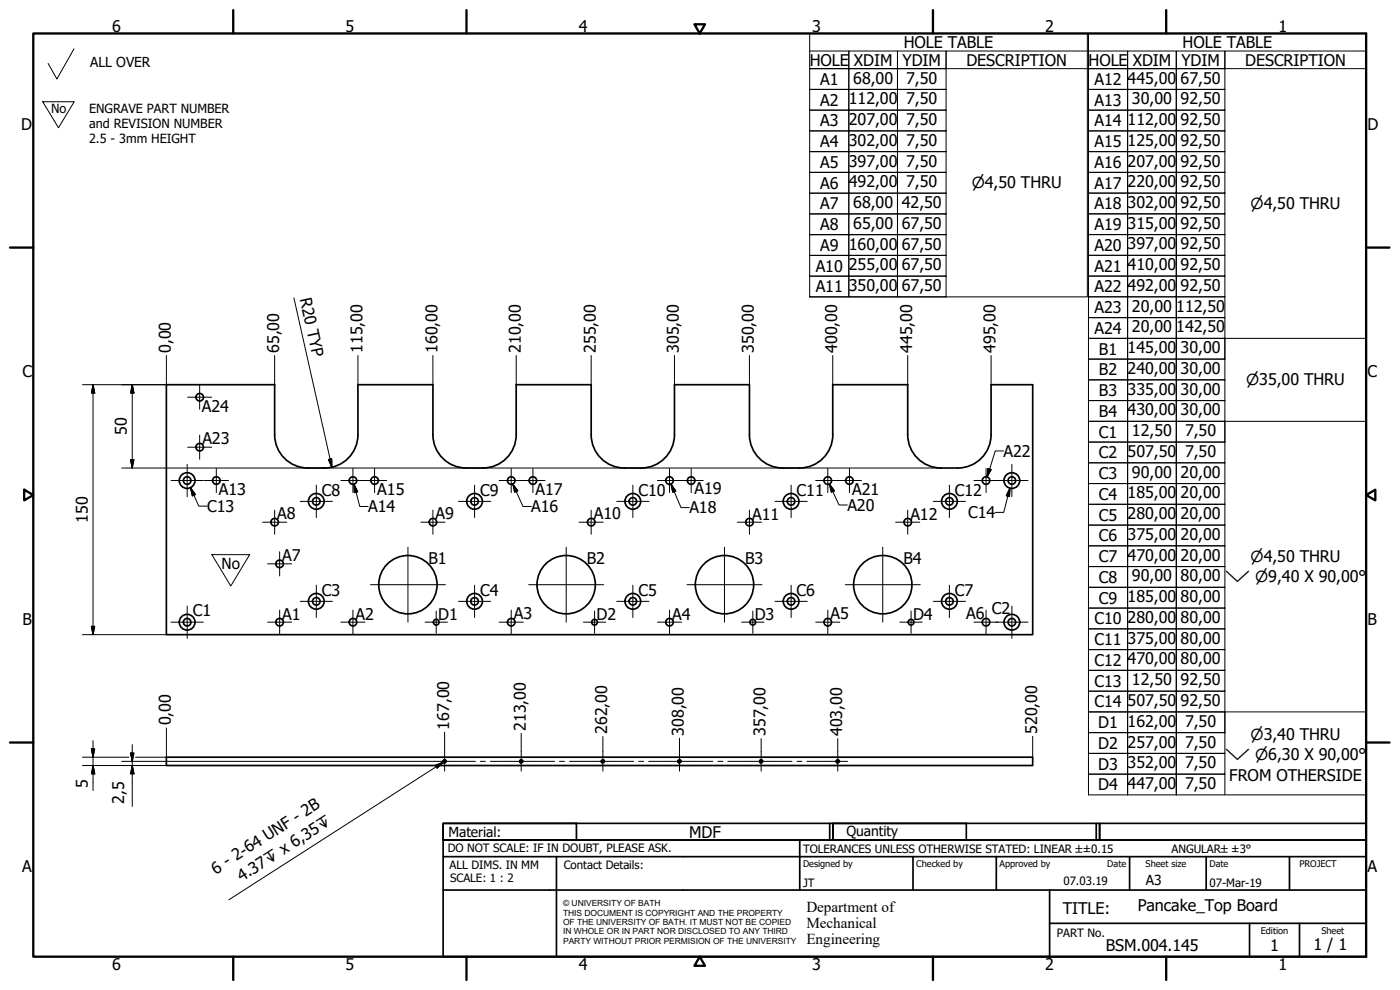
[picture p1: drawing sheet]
<svg xmlns="http://www.w3.org/2000/svg" width="420mm" height="297mm" viewBox="0 0 420 297" stroke-linecap="round" stroke-linejoin="round" font-family="sans-serif">
<!-- layer: Visible (ISO) -->
<g fill="none" stroke="#000" stroke-width=".51">
<path d="M97.4 140.4a10 10 0 0 0 10-10v-15h22.5v15a10 10 0 0 0 10 10h5M144.9 140.4a10 10 0 0 0 10-10v-15h22.5v15a10 10 0 0 0 10 10 18.6 18.6 0 0 0 8.6-.6 10 10 0 0 0 6.4-9.4v-15h22.5v15a10 10 0 0 0 10 10 18.6 18.6 0 0 0 8.6-.6 9.9 9.9 0 0 0 6.4-9.4v-15h22.5v15a10 10 0 0 0 10 10 18.6 18.6 0 0 0 8.6-.6 10 10 0 0 0 6.4-9.4v-15h12.5v75h-260v-75h32.5v15a10 10 0 0 0 10 10h5M49.9 227.2h260v2.5h-260z"/>
<circle cx="59.9" cy="119.2" r="1.13"/>
<circle cx="59.9" cy="134.2" r="1.13"/>
<circle cx="56.2" cy="144.2" r="1.13"/>
<circle cx="56.2" cy="144.2" r="2.36"/>
<circle cx="64.9" cy="144.2" r="1.13"/>
<circle cx="82.4" cy="156.7" r="1.13"/>
<circle cx="94.9" cy="150.4" r="1.13"/>
<circle cx="94.9" cy="150.4" r="2.36"/>
<circle cx="105.9" cy="144.2" r="1.13"/>
<circle cx="112.4" cy="144.2" r="1.13"/>
<circle cx="129.9" cy="156.7" r="1.13"/>
<circle cx="142.4" cy="150.4" r="1.13"/>
<circle cx="142.4" cy="150.4" r="2.36"/>
<circle cx="153.4" cy="144.2" r="1.13"/>
<circle cx="159.9" cy="144.2" r="1.13"/>
<circle cx="177.4" cy="156.7" r="1.13"/>
<circle cx="189.9" cy="150.4" r="1.13"/>
<circle cx="189.9" cy="150.4" r="2.36"/>
<circle cx="200.9" cy="144.2" r="1.13"/>
<circle cx="207.4" cy="144.2" r="1.13"/>
<circle cx="224.9" cy="156.7" r="1.13"/>
<circle cx="237.4" cy="150.4" r="1.13"/>
<circle cx="237.4" cy="150.4" r="2.36"/>
<circle cx="248.4" cy="144.2" r="1.13"/>
<circle cx="254.9" cy="144.2" r="1.13"/>
<circle cx="272.4" cy="156.7" r="1.13"/>
<circle cx="284.9" cy="150.4" r="1.13"/>
<circle cx="284.9" cy="150.4" r="2.36"/>
<circle cx="295.9" cy="144.2" r="1.13"/>
<circle cx="303.7" cy="144.2" r="2.36"/>
<circle cx="303.7" cy="144.2" r="1.13"/>
<circle cx="83.9" cy="169.2" r="1.13"/>
<circle cx="122.4" cy="175.4" r="8.8"/>
<circle cx="169.9" cy="175.4" r="8.8"/>
<circle cx="217.4" cy="175.4" r="8.8"/>
<circle cx="264.9" cy="175.4" r="8.8"/>
<circle cx="56.2" cy="186.7" r="1.13"/>
<circle cx="56.2" cy="186.7" r="2.36"/>
<circle cx="83.9" cy="186.7" r="1.13"/>
<circle cx="94.9" cy="180.4" r="1.13"/>
<circle cx="94.9" cy="180.4" r="2.36"/>
<circle cx="105.9" cy="186.7" r="1.13"/>
<circle cx="130.9" cy="186.7" r=".86"/>
<circle cx="142.4" cy="180.4" r="1.13"/>
<circle cx="142.4" cy="180.4" r="2.36"/>
<circle cx="153.4" cy="186.7" r="1.13"/>
<circle cx="178.4" cy="186.7" r=".86"/>
<circle cx="189.9" cy="180.4" r="1.13"/>
<circle cx="189.9" cy="180.4" r="2.36"/>
<circle cx="200.9" cy="186.7" r="1.13"/>
<circle cx="225.9" cy="186.7" r=".86"/>
<circle cx="237.4" cy="180.4" r="1.13"/>
<circle cx="237.4" cy="180.4" r="2.36"/>
<circle cx="248.4" cy="186.7" r="1.13"/>
<circle cx="273.4" cy="186.7" r=".86"/>
<circle cx="284.9" cy="180.4" r="1.13"/>
<circle cx="284.9" cy="180.4" r="2.36"/>
<circle cx="295.9" cy="186.7" r="1.13"/>
<circle cx="303.7" cy="186.7" r="2.36"/>
<circle cx="303.7" cy="186.7" r="1.13"/>
<circle cx="133.4" cy="228.4" r=".43"/>
<circle cx="156.4" cy="228.4" r=".43"/>
<circle cx="180.9" cy="228.4" r=".43"/>
<circle cx="203.9" cy="228.4" r=".43"/>
<circle cx="228.4" cy="228.4" r=".43"/>
<circle cx="251.4" cy="228.4" r=".43"/>
</g>
<!-- layer: Visible Narrow (ISO) -->
<path d="M134 228.5a.54 .54 0 0 0-.5-.6 .54 .54 0 0 0-.6 .5 .54 .54 0 0 0 .4 .6M157 228.5a.54 .54 0 0 0-.5-.6 .54 .54 0 0 0-.6 .5 .54 .54 0 0 0 .4 .6M181.5 228.5a.54 .54 0 0 0-.5-.6 .54 .54 0 0 0-.6 .5 .54 .54 0 0 0 .4 .6M204.5 228.5a.54 .54 0 0 0-.5-.6 .54 .54 0 0 0-.6 .5 .54 .54 0 0 0 .4 .6M229 228.5a.54 .54 0 0 0-.5-.6 .54 .54 0 0 0-.6 .5 .54 .54 0 0 0 .4 .6M252 228.5a.54 .54 0 0 0-.5-.6 .54 .54 0 0 0-.6 .5 .54 .54 0 0 0 .4 .6" fill="none" stroke="#000" stroke-width=".36"/>
<!-- layer: Border (ISO) -->
<g fill="none" stroke="#000" stroke-width=".7">
<path d="M10 10h400v277h-400zM70 3v7M140 3v7M208.4 7.3h3.2l-1.6 2.7zM280 3v7M350 3v7M3 74.3h7M410 74.3h7M7.3 146.9l2.7 1.6-2.7 1.6zM410 148.5l2.7-1.6v3.2zM3 222.8h7M410 222.8h7"/>
<path d="M70 287v7M140 287v7M210 287l1.6 2.8h-3.2zM280 287v7M350 287v7"/>
</g>
<!-- layer: Title (ISO) -->
<g fill="none" stroke="#000" stroke-width=".51">
<path d="M133 247h40v5h-40zM133 247h117v5h-117zM133 257v-5h277v5M133 257h277v30h-277zM167 257v30M240 252v15M249 247v5M250 247h40v5h-40zM250 247h80v5h-80zM274 257v10M299 257v10M329 247v5"/>
<path d="M330 247h80v5h-80zM339 257v10M362 257v10M387 257v10M133 267h277M315 277h95M315 267v20M375 277v10M390 277v10"/>
</g>
<!-- layer: Sketch Geometry (ISO) -->
<path d="M22.2 14.6l-5.1 9.1-2.7-4.7M12.8 30.5h9.5l-4.8 7.8zM63.6 166.4h11.3l-5.6 9.4z" fill="none" stroke="#000" stroke-width=".3"/>
<!-- layer: Symbol (ISO) -->
<g fill="none" stroke="#000" stroke-width=".3">
<path d="M243 15.3h11.7v5.3h-11.7h11.7v6.2h-11.7h11.7v6.2h-11.7h11.7v6.3h-11.7h11.7v6.2h-11.7h11.7v6.2h-11.7h11.7v6.3h-11.7h11.7v6.2h-11.7h11.7v6.2h-11.7h11.7v6.2h-11.7h11.7v6.3h-11.7h11.7v6.2h-11.7M243 10h83.3v79.1h-83.3zM254.7 15.3h14.6v5.3h-14.6zM269.3 15.3h14.6v5.3h-14.6zM326.3 15.3h-42.4v5.3h42.4M326.7 15.3h11.7v5.3h-11.7h11.7v6.2h-11.7h11.7v6.2h-11.7h11.7v6.3h-11.7h11.7v6.2h-11.7h11.7v6.2h-11.7h11.7v6.2h-11.7h11.7v6.3h-11.7h11.7v6.2h-11.7h11.7v6.2h-11.7h11.7v6.2h-11.7h11.7v6.3h-11.7h11.7v6.2h-11.7h11.7v6.2h-11.7h11.7v6.2h-11.7h11.7v6.3h-11.7h11.7v6.2h-11.7h11.7v6.2h-11.7h11.7v6.2h-11.7h11.7v6.3h-11.7h11.7v6.2h-11.7h11.7v6.2h-11.7h11.7v6.3h-11.7h11.7v6.2h-11.7h11.7v6.2h-11.7h11.7v6.2h-11.7h11.7v6.2h-11.7h11.7v6.3h-11.7h11.7v6.2h-11.7h11.7v6.2h-11.7h11.7v6.3h-11.7h11.7v6.2h-11.7h11.7v6.2h-11.7h11.7v6.2h-11.7h11.7v6.3h-11.7h11.7v6.2v-6.2h14.6v6.2v-6.2h14.6v6.2M326.7 10h83.3v228.5h-83.3zM338.4 15.3h14.6v5.3h-14.6zM353 15.3h14.6v5.3h-14.6zM410 15.3h-42.4v5.3h42.4M254.7 20.6h14.6v6.2h-14.6zM254.7 26.8h14.6v6.2h-14.6z"/>
<path d="M254.7 33h14.6v6.3h-14.6zM254.7 39.3h14.6v6.2h-14.6zM269.3 20.6h14.6v6.2h-14.6zM269.3 26.8h14.6v6.2h-14.6zM269.3 33h14.6v6.3h-14.6zM269.3 39.3h14.6v6.2h-14.6zM338.4 20.6h14.6v6.2h-14.6zM338.4 26.8h14.6v6.2h-14.6zM338.4 33h14.6v6.3h-14.6zM338.4 39.3h14.6v6.2h-14.6zM353 20.6h14.6v6.2h-14.6zM353 26.8h14.6v6.2h-14.6z"/>
<path d="M353 33h14.6v6.3h-14.6zM353 39.3h14.6v6.2h-14.6zM254.7 45.5h14.6v6.2h-14.6zM254.7 51.7h14.6v6.3h-14.6zM254.7 58h14.6v6.2h-14.6zM269.3 45.5h14.6v6.2h-14.6zM269.3 51.7h14.6v6.3h-14.6zM269.3 58h14.6v6.2h-14.6zM338.4 45.5h14.6v6.2h-14.6zM338.4 51.7h14.6v6.2h-14.6zM338.4 57.9h14.6v6.3h-14.6zM353 45.5h14.6v6.2h-14.6z"/>
<path d="M353 51.7h14.6v6.2h-14.6zM353 57.9h14.6v6.3h-14.6zM254.7 64.2h14.6v6.2h-14.6zM254.7 70.4h14.6v6.2h-14.6zM254.7 76.6h14.6v6.3h-14.6zM269.3 64.2h14.6v6.2h-14.6zM269.3 70.4h14.6v6.2h-14.6zM269.3 76.6h14.6v6.3h-14.6zM338.4 64.2h14.6v6.2h-14.6zM338.4 70.4h14.6v6.2h-14.6zM338.4 76.6h14.6v6.2h-14.6zM353 64.2h14.6v6.2h-14.6z"/>
<path d="M353 70.4h14.6v6.2h-14.6zM353 76.6h14.6v6.2h-14.6zM254.7 82.9h14.6v6.2h-14.6zM269.3 82.9h14.6v6.2h-14.6zM338.4 82.8h14.6v6.3h-14.6zM338.4 89.1h14.6v6.2h-14.6zM338.4 95.3h14.6v6.2h-14.6zM353 82.8h14.6v6.3h-14.6zM353 89.1h14.6v6.2h-14.6zM353 95.3h14.6v6.2h-14.6zM338.4 101.5h14.6v6.2h-14.6zM338.4 107.7h14.6v6.3h-14.6z"/>
<path d="M338.4 114h14.6v6.2h-14.6zM353 101.5h14.6v6.2h-14.6zM353 107.7h14.6v6.3h-14.6zM353 114h14.6v6.2h-14.6zM367.6 107.7v-6.2h42.4v6.2M301.2 135.3h-2.5l-2.5 7.8M338.4 120.2h14.6v6.2h-14.6zM338.4 126.4h14.6v6.2h-14.6zM338.4 132.6h14.6v6.3h-14.6zM338.4 138.9h14.6v6.2h-14.6zM353 120.2h14.6v6.2h-14.6zM353 126.4h14.6v6.2h-14.6z"/>
<path d="M353 132.6h14.6v6.3h-14.6zM353 138.9h14.6v6.2h-14.6zM367.6 132.6v-6.2h42.4v6.2M57.1 146.3l1.5 2.1-.9 .4zM57.1 146.3l2.6 5.6h2.5M106.2 145.3l1.1 2.3-.9 .2zM106.2 145.3l1.8 6.7h2.5M153.9 145.2l1.5 2.1-.9 .4zM153.9 145.2l3.1 6.8h2.4M201.4 145.2l1.4 2.1-.9 .4zM201.4 145.2l3 7.1h2.5M248.9 145.2l1.5 2.1-.9 .4z"/>
<path d="M248.9 145.2l2.9 6.3h2.5M296.5 140.6l1 .3-1.3 2.2zM303.1 146.5l-.1 2.5-1-.3zM303.1 146.5l-1.9 7.2h-2.5M338.4 145.1h14.6v6.2h-14.6zM338.4 151.3h14.6v6.3h-14.6zM338.4 157.6h14.6v6.2h-14.6zM353 145.1h14.6v6.2h-14.6zM353 151.3h14.6v6.3h-14.6zM353 157.6h14.6v6.2h-14.6zM338.4 163.8h14.6v6.2h-14.6zM338.4 170h14.6v6.2h-14.6z"/>
<path d="M338.4 176.2h14.6v6.2h-14.6zM353 163.8h14.6v6.2h-14.6zM353 170h14.6v6.2h-14.6zM353 176.2h14.6v6.2h-14.6zM338.4 182.4h14.6v6.3h-14.6zM338.4 188.7h14.6v6.2h-14.6zM338.4 194.9h14.6v6.2h-14.6zM353 182.4h14.6v6.3h-14.6zM353 188.7h14.6v6.2h-14.6zM353 194.9h14.6v6.2h-14.6zM338.4 201.1h14.6v6.3h-14.6zM338.4 207.4h14.6v6.2h-14.6z"/>
<path d="M338.4 213.6h14.6v6.2h-14.6zM338.4 219.8h14.6v6.2h-14.6zM353 201.1h14.6v6.3h-14.6zM353 207.4h14.6v6.2h-14.6zM353 213.6h14.6v6.2h-14.6zM353 219.8h14.6v6.2h-14.6zM367.6 219.8v-6.2h42.4v6.2M130.7 229.6l2.4-.9-1.9 1.7zM133.1 228.7l-64.4 41.3M338.4 226h14.6v6.3h-14.6zM353 226h14.6v6.3h-14.6z"/>
</g>
<g fill="#000" stroke="#000" stroke-width=".3">
<path d="M57.1 146.3l1.5 2.1zM57.1 146.3l1.5 2.1-.9 .4zM106.2 145.3l1.1 2.3zM106.2 145.3l1.1 2.3-.9 .2zM153.9 145.2l1.5 2.1zM153.9 145.2l1.5 2.1-.9 .4zM201.4 145.2l1.4 2.1zM201.4 145.2l1.4 2.1-.9 .4zM248.9 145.2l1.5 2.1zM248.9 145.2l1.5 2.1-.9 .4zM296.5 140.6l-.3 2.5zM296.5 140.6l1 .3-1.3 2.2z"/>
<path d="M303.1 146.5l-.1 2.5zM303.1 146.5l-.1 2.5-1-.3zM131.2 230.4l1.9-1.7zM130.7 229.6l2.4-.9-1.9 1.7z"/>
</g>
<!-- layer: Center Mark (ISO) -->
<g fill="none" stroke="#000" stroke-width=".3">
<path d="M56.3 119.2h7.2M59.9 115.6v7.2M56.2 139.3v9.7M56.3 134.2h7.2M59.9 130.6v7.2M303.7 139.3v9.7M51.3 144.2h9.7M61.3 144.2h7.3M64.9 140.6v7.2M78.8 156.7h7.2M82.4 153.1v7.2M90.1 150.4h9.7"/>
<path d="M94.9 145.6v9.7M102.3 144.2h7.3M105.9 140.6v7.2M108.8 144.2h7.3M112.4 140.6v7.2M126.3 156.7h7.2M129.9 153.1v7.2M137.6 150.4h9.7M142.4 145.6v9.7M149.8 144.2h7.3M153.4 140.6v7.2M156.3 144.2h7.3"/>
<path d="M159.9 140.6v7.2M173.8 156.7h7.3M177.4 153.1v7.2M185.1 150.4h9.7M189.9 145.6v9.7M197.3 144.2h7.3M200.9 140.6v7.2M203.8 144.2h7.3M207.4 140.6v7.2M221.3 156.7h7.3M224.9 153.1v7.2M232.6 150.4h9.7"/>
<path d="M237.4 145.6v9.7M244.8 144.2h7.3M248.4 140.6v7.2M251.3 144.2h7.3M254.9 140.6v7.2M268.8 156.7h7.3M272.4 153.1v7.2M280.1 150.4h9.7M284.9 145.6v9.7M292.3 144.2h7.3M295.9 140.6v7.2M298.8 144.2h9.7"/>
<path d="M80.3 169.2h7.2M83.9 165.6v7.2M94.9 175.6v9.7M111.2 175.4h22.5M122.4 164.2v22.5M142.4 175.6v9.7M158.7 175.4h22.5M169.9 164.2v22.5M189.9 175.6v9.7M206.2 175.4h22.5M217.4 164.2v22.5M237.4 175.6v9.7"/>
<path d="M253.7 175.4h22.5M264.9 164.2v22.5M284.9 175.6v9.7M51.3 186.7h9.7M56.2 181.8v9.7M80.3 186.7h7.2M83.9 183.1v7.2M90.1 180.4h9.7M102.3 186.7h7.3M105.9 183.1v7.2M127.6 186.7h6.7M130.9 183.3v6.7"/>
<path d="M137.6 180.4h9.7M149.8 186.7h7.3M153.4 183.1v7.2M175.1 186.7h6.7M178.4 183.3v6.7M185.1 180.4h9.7M197.3 186.7h7.3M200.9 183.1v7.2M222.6 186.7h6.7M225.9 183.3v6.7M232.6 180.4h9.7M244.8 186.7h7.3"/>
<path d="M248.4 183.1v7.2M270.1 186.7h6.7M273.4 183.3v6.7M280.1 180.4h9.7M292.3 186.7h7.3M295.9 183.1v7.2M298.8 186.7h9.7M303.7 181.8v9.7M133.4 225.5v5.9M156.4 225.5v5.9M180.9 225.5v5.9M203.9 225.5v5.9"/>
<path d="M228.4 225.5v5.9M251.4 225.5v5.9"/>
</g>
<!-- layer: Centerline (ISO) -->
<path d="M130.5 228.4h12.2M144.2 228.4h1.5M147.2 228.4h19.2M167.9 228.4h1.5M170.9 228.4h19.3M191.7 228.4h1.5M194.7 228.4h19.2M215.4 228.4h1.5M218.4 228.4h19.3M239.2 228.4h1.5M242.2 228.4h12.2" fill="none" stroke="#000" stroke-width=".3"/>
<!-- layer: Dimension (ISO) -->
<g fill="none" stroke="#000" stroke-width=".3">
<path d="M88.2 89.4l11.4 50.8M27.9 115.4l.5 2.5h-1zM27.9 115.4v75M39.7 115.4l.5 2.5h-1zM39.7 115.4v25M49.9 106.7v8.7h-25.2M82.4 106.7v8.7M107.4 106.7v8.7M129.9 106.7v8.7M154.9 106.7v8.7M177.4 106.7v8.7M202.4 106.7v8.7"/>
<path d="M224.9 106.7v8.7M249.9 106.7v8.7M272.4 106.7v8.7M297.4 106.7v8.7M39.2 137.9h1l-.5 2.5zM98.6 137.9l.9-.3 .1 2.6zM36.5 140.4h19.6M56.3 140.4h226.1M24.7 190.4h25.2M27.4 187.9h1l-.5 2.5zM49.9 218.4v8.8h-9.2M133.4 219.7v5.8"/>
<path d="M24.7 229.7h25.2M24.7 227.2h14M27.4 224.7h1l-.5 2.5zM27.9 229.7l.5 2.5h-1zM27.9 222.2v15M36.5 228.4h94M39.2 225.9h1l-.5 2.5zM39.7 229.7l.5 2.5h-1zM39.7 223.4v18.5M156.4 220v5.5M180.9 221v4.5M203.9 221.5v4"/>
<path d="M228.4 221.6v3.9M251.4 221.6v3.9M309.9 220.9v6.3"/>
</g>
<g fill="#000" stroke="#000" stroke-width=".3">
<path d="M27.9 115.4l.5 2.5zM27.9 115.4l.5 2.5h-1zM39.7 115.4l.5 2.5zM39.7 115.4l.5 2.5h-1zM39.2 137.9l.5 2.5zM39.2 137.9h1l-.5 2.5zM98.6 137.9l1 2.3zM98.6 137.9l.9-.3 .1 2.6zM27.4 187.9l.5 2.5zM27.4 187.9h1l-.5 2.5zM27.4 224.7l.5 2.5zM27.4 224.7h1l-.5 2.5z"/>
<path d="M27.9 229.7l.5 2.5zM27.9 229.7l.5 2.5h-1zM39.2 225.9l.5 2.5zM39.2 225.9h1l-.5 2.5zM39.7 229.7l.5 2.5zM39.7 229.7l.5 2.5h-1z"/>
</g>
<!-- layer: Sketch Geometry (ISO) -->
<path d="M69.2 185.2h.1" fill="none" stroke="#fff" stroke-width=".3"/>
<g font-size="4.8">
<text x="33.7" y="9.6">6</text>
<text x="103.7" y="9.6">5</text>
<text x="173.7" y="9.6">4</text>
<text x="243.7" y="9.6">3</text>
<text x="313.7" y="9.6">2</text>
<text x="383.7" y="9.6">1</text>
<text x="271.2" y="14.4">HOLE TABLE</text>
<text x="354.9" y="14.4">HOLE TABLE</text>
<text x="243" y="19.7">HOLE</text>
<text x="256.3" y="19.7">XDIM</text>
<text x="270.9" y="19.7">YDIM</text>
<text x="290" y="19.7">DESCRIPTION</text>
<text x="326.7" y="19.7">HOLE</text>
<text x="339.9" y="19.7">XDIM</text>
<text x="354.5" y="19.7">YDIM</text>
<text x="373.7" y="19.7">DESCRIPTION</text>
<text x="246.1" y="25.5">A1</text>
<text x="256.1" y="25.1">68,00</text>
<text x="272" y="25.1">7,50</text>
<text x="328.5" y="25.5">A12</text>
<text x="338.4" y="25.1">445,00</text>
<text x="354.3" y="25.1">67,50</text>
<text x="246.1" y="31.7">A2</text>
<text x="254.7" y="31.3">112,00</text>
<text x="272" y="31.3">7,50</text>
<text x="328.5" y="31.7">A13</text>
<text x="339.7" y="31.3">30,00</text>
<text x="354.3" y="31.3">92,50</text>
<text x="6.3" y="38.9">D</text>
<text x="246.1" y="37.9">A3</text>
<text x="254.7" y="37.5">207,00</text>
<text x="272" y="37.5">7,50</text>
<text x="328.5" y="37.9">A14</text>
<text x="338.4" y="37.5">112,00</text>
<text x="354.3" y="37.5">92,50</text>
<text x="410.4" y="38.9">D</text>
<text x="246.1" y="44.1">A4</text>
<text x="254.7" y="43.7">302,00</text>
<text x="272" y="43.7">7,50</text>
<text x="328.5" y="44.1">A15</text>
<text x="338.4" y="43.7">125,00</text>
<text x="354.3" y="43.7">92,50</text>
<text x="246.1" y="50.3">A5</text>
<text x="254.7" y="50">397,00</text>
<text x="272" y="50">7,50</text>
<text x="328.5" y="50.4">A16</text>
<text x="338.4" y="50">207,00</text>
<text x="354.3" y="50">92,50</text>
<text x="246.1" y="56.6">A6</text>
<text x="254.7" y="56.2">492,00</text>
<text x="272" y="56.2">7,50</text>
<text x="328.5" y="56.6">A17</text>
<text x="338.4" y="56.2">220,00</text>
<text x="354.3" y="56.2">92,50</text>
<text x="246.1" y="62.8">A7</text>
<text x="256.1" y="62.4">68,00</text>
<text x="270.7" y="62.4">42,50</text>
<text x="328.5" y="62.8">A18</text>
<text x="338.4" y="62.4">302,00</text>
<text x="354.3" y="62.4">92,50</text>
<text x="246.1" y="69.1">A8</text>
<text x="256.1" y="68.7">65,00</text>
<text x="270.7" y="68.7">67,50</text>
<text x="328.5" y="69">A19</text>
<text x="338.4" y="68.6">315,00</text>
<text x="354.3" y="68.6">92,50</text>
<text x="246.1" y="75.3">A9</text>
<text x="254.7" y="74.9">160,00</text>
<text x="270.7" y="74.9">67,50</text>
<text x="328.5" y="75.3">A20</text>
<text x="338.4" y="74.9">397,00</text>
<text x="354.3" y="74.9">92,50</text>
<text x="244.8" y="81.5">A10</text>
<text x="254.7" y="81.1">255,00</text>
<text x="270.7" y="81.1">67,50</text>
<text x="328.5" y="81.5">A21</text>
<text x="338.4" y="81.1">410,00</text>
<text x="354.3" y="81.1">92,50</text>
<text x="89.9" y="89.8" transform="rotate(77 89.9 89.8)">R20 TYP</text>
<text x="244.8" y="87.7">A11</text>
<text x="254.7" y="87.3">350,00</text>
<text x="270.7" y="87.3">67,50</text>
<text x="328.5" y="87.7">A22</text>
<text x="338.4" y="87.3">492,00</text>
<text x="354.3" y="87.3">92,50</text>
<text x="328.5" y="93.9">A23</text>
<text x="339.7" y="93.5">20,00</text>
<text x="353" y="93.5">112,50</text>
<text x="328.5" y="100.2">A24</text>
<text x="339.7" y="99.7">20,00</text>
<text x="353" y="99.7">142,50</text>
<text x="51.3" y="105.9" transform="rotate(-90 51.3 105.9)">0,00</text>
<text x="83.8" y="105.9" transform="rotate(-90 83.8 105.9)">65,00</text>
<text x="108.8" y="105.9" transform="rotate(-90 108.8 105.9)">115,00</text>
<text x="131.3" y="105.9" transform="rotate(-90 131.3 105.9)">160,00</text>
<text x="156.3" y="105.9" transform="rotate(-90 156.3 105.9)">210,00</text>
<text x="178.8" y="105.9" transform="rotate(-90 178.8 105.9)">255,00</text>
<text x="203.8" y="105.9" transform="rotate(-90 203.8 105.9)">305,00</text>
<text x="226.3" y="105.9" transform="rotate(-90 226.3 105.9)">350,00</text>
<text x="251.3" y="105.9" transform="rotate(-90 251.3 105.9)">400,00</text>
<text x="273.8" y="105.9" transform="rotate(-90 273.8 105.9)">445,00</text>
<text x="298.8" y="105.9" transform="rotate(-90 298.8 105.9)">495,00</text>
<text x="329.8" y="106.4">B1</text>
<text x="338.4" y="106">145,00</text>
<text x="354.3" y="106">30,00</text>
<text x="6.7" y="113.2">C</text>
<text x="329.8" y="112.6">B2</text>
<text x="338.4" y="112.2">240,00</text>
<text x="354.3" y="112.2">30,00</text>
<text x="410.4" y="113.2">C</text>
<text x="329.8" y="118.8">B3</text>
<text x="338.4" y="118.4">335,00</text>
<text x="354.3" y="118.4">30,00</text>
<text x="60.6" y="123.7">A24</text>
<text x="329.8" y="125.1">B4</text>
<text x="338.4" y="124.7">430,00</text>
<text x="354.3" y="124.7">30,00</text>
<text x="38.1" y="130.6" transform="rotate(-90 38.1 130.6)">50</text>
<text x="329.8" y="131.3">C1</text>
<text x="339.7" y="130.9">12,50</text>
<text x="355.6" y="130.9">7,50</text>
<text x="60.7" y="133.3">A23</text>
<text x="301.2" y="137.1">A22</text>
<text x="329.8" y="137.5">C2</text>
<text x="338.4" y="137.1">507,50</text>
<text x="355.6" y="137.1">7,50</text>
<text x="329.8" y="143.7">C3</text>
<text x="339.7" y="143.3">90,00</text>
<text x="354.3" y="143.3">20,00</text>
<text x="65.7" y="148.6">A13</text>
<text x="96.6" y="148.7">C8</text>
<text x="113.2" y="148.5">A15</text>
<text x="144.1" y="148.7">C9</text>
<text x="160.7" y="148.5">A17</text>
<text x="191.6" y="148.7">C10</text>
<text x="208.4" y="148.3">A19</text>
<text x="239.1" y="148.7">C11</text>
<text x="255.7" y="148.6">A21</text>
<text x="286.6" y="148.7">C12</text>
<text x="329.8" y="150">C4</text>
<text x="338.4" y="149.5">185,00</text>
<text x="354.3" y="149.5">20,00</text>
<text x="62.2" y="153.6">C13</text>
<text x="83.2" y="155.8">A8</text>
<text x="110.5" y="153.7">A14</text>
<text x="130.7" y="155.8">A9</text>
<text x="159.4" y="153.7">A16</text>
<text x="178.2" y="155.8">A10</text>
<text x="206.9" y="154.1">A18</text>
<text x="225.7" y="155.9">A11</text>
<text x="254.3" y="153.3">A20</text>
<text x="273.2" y="155.9">A12</text>
<text x="290.6" y="155.5">C14</text>
<text x="338.4" y="155.8">280,00</text>
<text x="354.3" y="155.8">20,00</text>
<text x="26.3" y="156.9" transform="rotate(-90 26.3 156.9)">150</text>
<text x="329.8" y="156.2">C5</text>
<text x="329.8" y="162.4">C6</text>
<text x="338.4" y="162">375,00</text>
<text x="354.3" y="162">20,00</text>
<text x="84.7" y="168.4">A7</text>
<text x="128.6" y="169.2">B1</text>
<text x="176.1" y="169.2">B2</text>
<text x="223.6" y="169.2">B3</text>
<text x="271.1" y="169.2">B4</text>
<text x="329.8" y="168.6">C7</text>
<text x="338.4" y="168.2">470,00</text>
<text x="354.3" y="168.2">20,00</text>
<text x="96.6" y="178.7">C3</text>
<text x="144.1" y="178.7">C4</text>
<text x="191.6" y="178.7">C5</text>
<text x="239.1" y="178.7">C6</text>
<text x="286.6" y="178.7">C7</text>
<text x="329.8" y="174.9">C8</text>
<text x="339.7" y="174.5">90,00</text>
<text x="354.3" y="174.5">80,00</text>
<text x="57.8" y="185">C1</text>
<text x="84.7" y="185.9">A1</text>
<text x="106.7" y="185.9">A2</text>
<text x="154.2" y="185.8">A3</text>
<text x="201.7" y="185.9">A4</text>
<text x="226.5" y="186">D3</text>
<text x="249.2" y="185.8">A5</text>
<text x="289.9" y="185.6">A6</text>
<text x="297.7" y="184.3">C2</text>
<text x="329.8" y="181.1">C9</text>
<text x="338.4" y="180.7">185,00</text>
<text x="354.3" y="180.7">80,00</text>
<text x="6.8" y="187.4">B</text>
<text x="131.5" y="186.1">D1</text>
<text x="179" y="186.1">D2</text>
<text x="274" y="186.1">D4</text>
<text x="328.5" y="187.3">C10</text>
<text x="338.4" y="186.9">280,00</text>
<text x="354.3" y="186.9">80,00</text>
<text x="410.4" y="187.4">B</text>
<text x="328.5" y="193.6">C11</text>
<text x="338.4" y="193.2">375,00</text>
<text x="354.3" y="193.2">80,00</text>
<text x="328.5" y="199.8">C12</text>
<text x="338.4" y="199.4">470,00</text>
<text x="354.3" y="199.4">80,00</text>
<text x="328.5" y="206">C13</text>
<text x="339.7" y="205.6">12,50</text>
<text x="354.3" y="205.6">92,50</text>
<text x="328.5" y="212.2">C14</text>
<text x="338.4" y="211.8">507,50</text>
<text x="354.3" y="211.8">92,50</text>
<text x="51.3" y="217.7" transform="rotate(-90 51.3 217.7)">0,00</text>
<text x="134.8" y="218.9" transform="rotate(-90 134.8 218.9)">167,00</text>
<text x="157.8" y="219.3" transform="rotate(-90 157.8 219.3)">213,00</text>
<text x="182.3" y="220.2" transform="rotate(-90 182.3 220.2)">262,00</text>
<text x="205.3" y="220.7" transform="rotate(-90 205.3 220.7)">308,00</text>
<text x="229.8" y="220.8" transform="rotate(-90 229.8 220.8)">357,00</text>
<text x="252.8" y="220.9" transform="rotate(-90 252.8 220.9)">403,00</text>
<text x="311.3" y="220.2" transform="rotate(-90 311.3 220.2)">520,00</text>
<text x="329.6" y="218.5">D1</text>
<text x="338.4" y="218.1">162,00</text>
<text x="355.6" y="218">7,50</text>
<text x="329.6" y="224.7">D2</text>
<text x="338.4" y="224.3">257,00</text>
<text x="355.6" y="224.3">7,50</text>
<text x="329.6" y="230.9">D3</text>
<text x="338.4" y="230.5">352,00</text>
<text x="355.6" y="230.5">7,50</text>
<text x="26.3" y="236.4" transform="rotate(-90 26.3 236.4)">5</text>
<text x="329.6" y="237.1">D4</text>
<text x="338.4" y="236.7">447,00</text>
<text x="355.6" y="236.7">7,50</text>
<text x="368.9" y="234.3">FROM OTHERSIDE</text>
<text x="37.3" y="241.2" transform="rotate(-90 37.3 241.2)">2,5</text>
<text x="206.8" y="251.4">MDF</text>
<text x="6.7" y="261.7">A</text>
<text x="64.7" y="262.4" transform="rotate(-33 64.7 262.4)">6 - 2-64 UNF - 2B</text>
<text x="410.4" y="261.7">A</text>
<text x="72.6" y="264.6" transform="rotate(-33 72.6 264.6)">4.37↧ x 6,35↧</text>
<text x="319" y="274.2">TITLE:</text>
<text x="341.4" y="273.4">Pancake_Top Board</text>
<text x="331.9" y="285.3">BSM.004.145</text>
<text x="381.2" y="285.3">1</text>
<text x="394.2" y="285">1 / 1</text>
<text x="33.7" y="291">6</text>
<text x="103.7" y="290.9">5</text>
<text x="173.7" y="290.9">4</text>
<text x="243.7" y="291">3</text>
<text x="313.7" y="291">2</text>
<text x="383.7" y="290.9">1</text>
</g>
<g font-size="4.6">
<text x="291.7" y="56.5">⌀4,50 THRU</text>
<text x="375.3" y="62.7">⌀4,50 THRU</text>
<text x="374" y="115.6">⌀35,00 THRU</text>
<text x="66.5" y="170.9">No</text>
<text x="375.3" y="168.6">⌀4,50 THRU</text>
<text x="367.6" y="174.8">⌵ ⌀9,40 X 90,00°</text>
<text x="375.3" y="222">⌀3,40 THRU</text>
<text x="367.6" y="228.1">⌵ ⌀6,30 X 90,00°</text>
<text x="242" y="273.7">Department of</text>
<text x="242" y="278.4">Mechanical</text>
<text x="242" y="283.2">Engineering</text>
</g>
<g font-size="4.1">
<text x="27.1" y="20.1">ALL OVER</text>
<text x="134.6" y="251.1">Material:</text>
<text x="254" y="250.8">Quantity</text>
<text x="343.9" y="265.6">A3</text>
</g>
<g font-size="3.8">
<text x="15.4" y="33.9">No</text>
<text x="26.8" y="33.8">ENGRAVE PART NUMBER</text>
<text x="26.8" y="38.3">and REVISION NUMBER</text>
<text x="26.8" y="42.8">2.5 - 3mm HEIGHT</text>
</g>
<g font-size="3.5">
<text x="134.4" y="255.6">DO NOT SCALE: IF IN DOUBT, PLEASE ASK.</text>
<text x="241" y="256">TOLERANCES UNLESS OTHERWISE STATED: LINEAR ±±0.15</text>
<text x="351.6" y="256">ANGULAR±±3°</text>
<text x="134.9" y="260.6">ALL DIMS. IN MM</text>
<text x="169.2" y="260.6">Contact Details:</text>
<text x="135.1" y="264.8">SCALE: 1 : 2</text>
<text x="241" y="266">JT</text>
<text x="319.2" y="265.5">07.03.19</text>
<text x="363" y="266">07-Mar-19</text>
<text x="317.2" y="281.2">PART No.</text>
</g>
<g font-size="2.8">
<text x="241" y="260.1">Designed by</text>
<text x="275" y="260.1">Checked by</text>
<text x="300" y="260.1">Approved by</text>
<text x="332.3" y="260">Date</text>
<text x="343.8" y="260.1">Sheet size</text>
<text x="363" y="260">Date</text>
<text x="390" y="260.1">PROJECT</text>
<text x="378.4" y="280.1">Edition</text>
<text x="396.6" y="280.1">Sheet</text>
</g>
<g font-size="2.5">
<text x="169" y="271.9">© UNIVERSITY OF BATH</text>
<text x="169" y="274.7">THIS DOCUMENT IS COPYRIGHT AND THE PROPERTY</text>
<text x="169" y="277.5">OF THE UNIVERSITY OF BATH. IT MUST NOT BE COPIED</text>
<text x="169" y="280.4">IN WHOLE OR IN PART NOR DISCLOSED TO ANY THIRD</text>
<text x="169" y="283.2">PARTY WITHOUT PRIOR PERMISION OF THE UNIVERSITY</text>
</g>
</svg>
